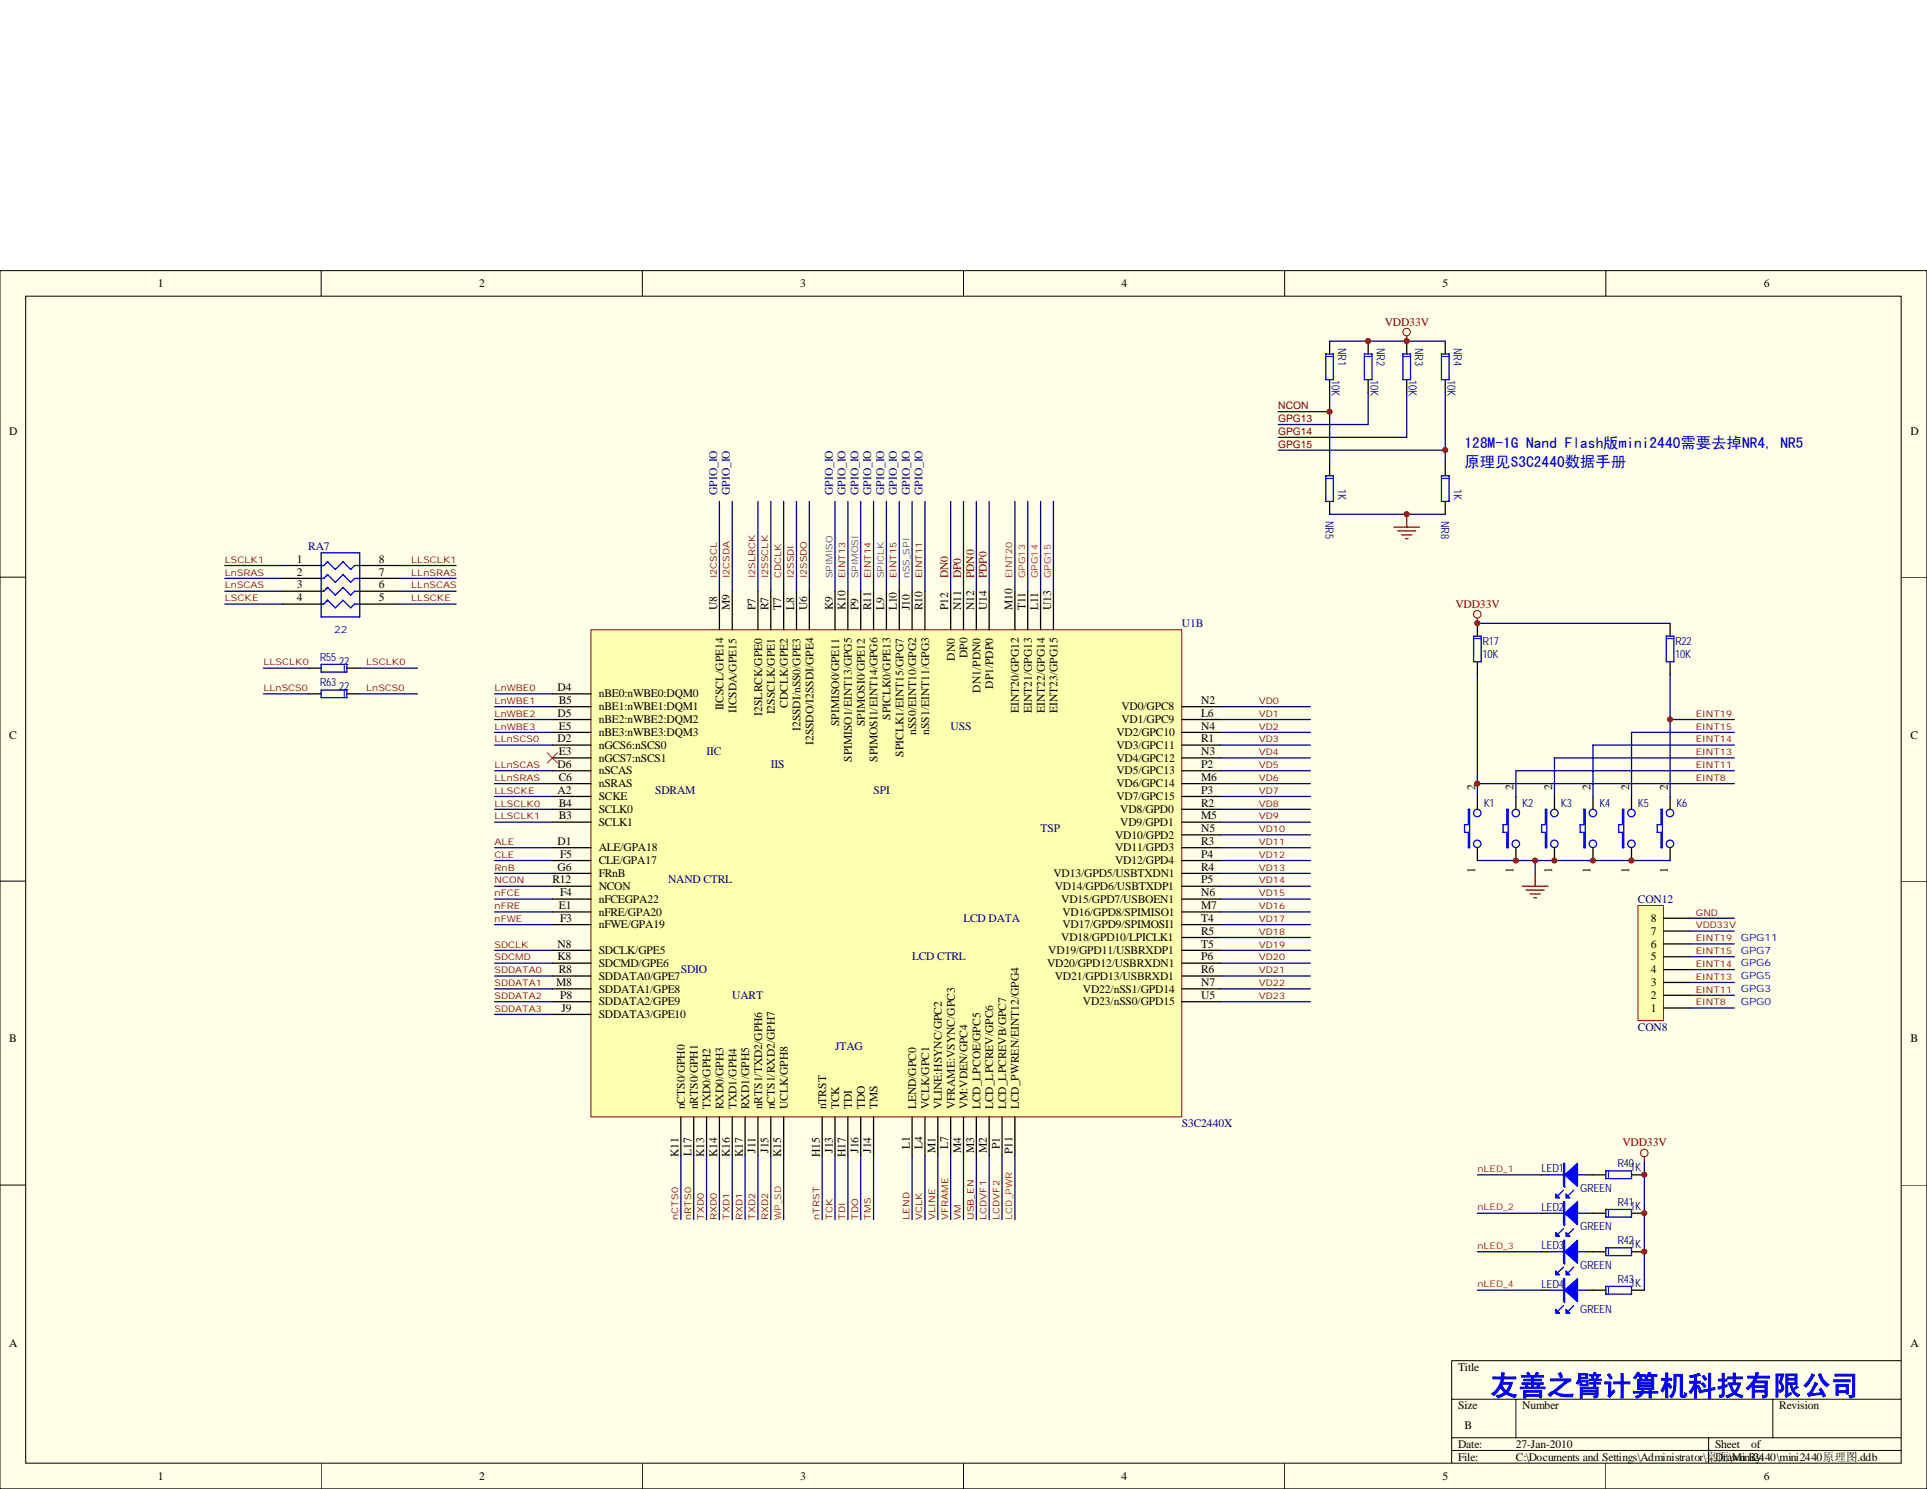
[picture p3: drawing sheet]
<svg xmlns="http://www.w3.org/2000/svg" width="279mm" height="216mm" viewBox="0 0 279 216" stroke-linecap="round" stroke-linejoin="round" font-family="sans-serif">
<path d="M0 39.2h279.4v176.7h-279.4z" fill="#ffffe8"/>
<g fill="none" stroke="#000" stroke-width=".14">
<path d="M0 39.2h279.4v176.7h-279.4zM46.6 39.2v3.7M93.1 39.2v3.7M139.7 39.2v3.7M186.3 39.2v3.7M232.8 39.2v3.7M3.7 42.9h272v169.3h-272zM0 83.7h3.7M275.7 83.7h3.7M0 127.8h3.7M275.7 127.8h3.7M0 171.8h3.7"/>
<path d="M275.7 171.8h3.7M275.7 197.3h-65.2v14.9M46.6 212.2v3.7M93.1 212.2v3.7M139.7 212.2v3.7M186.3 212.2v3.7M210.5 202.9h65.2M210.5 208.5h65.2M210.5 210.3h65.2M219.8 202.9v5.6M232.8 212.2v3.7M247.7 208.5v3.7"/>
<path d="M257 202.9v5.6"/>
</g>
<path d="M85.7 91.3h85.6v70.6h-85.6z" fill="#ffffb0"/>
<g fill="none" stroke="#800000" stroke-width=".14">
<path d="M85.7 91.3h85.6v70.6h-85.6z"/>
<circle cx="203.9" cy="48.2" r=".55"/>
<circle cx="214.2" cy="89.1" r=".55"/>
<circle cx="238.4" cy="167.2" r=".55"/>
</g>
<g fill="none" stroke="#000" stroke-width=".19">
<path d="M192.8 49.5v1.8M192.8 55.1v1.8M198.4 49.5v1.8M198.4 55.1v1.8M204 49.5v1.8M204 55.1v1.8M209.5 49.5v1.8M209.5 55.1v1.8M192.8 67.1v1.9M192.8 72.7v1.9M209.5 67.1v1.9M209.5 72.7v1.9"/>
<path d="M44.7 96.9h1.9M50.3 96.9h1.9M104.3 85.7v5.6M106.2 85.7v5.6M109.9 85.7v5.6M111.8 85.7v5.6M113.6 85.7v5.6M115.5 85.7v5.6M117.3 85.7v5.6M121.1 85.7v5.6M122.9 85.7v5.6M124.8 85.7v5.6"/>
<path d="M126.7 85.7v5.6M128.5 85.7v5.6M130.4 85.7v5.6M132.2 85.7v5.6M134.1 85.7v5.6M137.8 85.7v5.6M139.7 85.7v5.6M141.6 85.7v5.6M143.4 85.7v5.6M147.2 85.7v5.6M149 85.7v5.6M150.9 85.7v5.6"/>
<path d="M152.7 85.7v5.6M214.2 90.4v1.8M214.2 95.9v1.9M242.1 90.4v1.8M242.1 95.9v1.9M44.7 100.6h1.9M50.3 100.6h1.9M80.1 100.6h5.6M80.1 102.5h5.6M80.1 104.3h5.6M80.1 106.2h5.6M80.1 108h5.6"/>
<path d="M80.1 109.9h5.6M80.1 111.8h5.6M80.1 113.6h5.6M80.1 115.5h5.6M80.1 117.3h5.6M80.1 119.2h5.6M171.4 102.5h5.6M171.4 104.3h5.6M171.4 106.2h5.6M171.4 108h5.6M171.4 109.9h5.6M171.4 111.8h5.6"/>
<path d="M171.4 113.6h5.6M171.4 115.5h5.6M171.4 117.3h5.6M171.4 119.2h5.6M214.2 115.5v1.8M219.8 115.5v1.8M225.4 115.5v1.8M231 115.5v1.8M236.6 115.5v1.8M242.1 115.5v1.8M80.1 122.9h5.6M80.1 124.8h5.6"/>
<path d="M80.1 126.6h5.6M80.1 128.5h5.6M80.1 130.4h5.6M80.1 132.2h5.6M80.1 134.1h5.6M80.1 137.8h5.6M80.1 139.7h5.6M171.4 122.9h5.6M171.4 124.8h5.6M171.4 126.6h5.6M171.4 128.5h5.6M171.4 130.4h5.6"/>
<path d="M171.4 132.2h5.6M171.4 134.1h5.6M171.4 137.8h5.6M171.4 139.7h5.6M171.4 135.9h5.6M171.4 121.1h5.6M214.2 122.9v1.9M219.8 122.9v1.9M225.4 122.9v1.9M231 122.9v1.9M236.6 122.9v1.9M242.1 122.9v1.9"/>
<path d="M80.1 141.5h5.6M80.1 143.4h5.6M80.1 145.2h5.6M80.1 147.1h5.6M171.4 141.5h5.6M171.4 143.4h5.6M171.4 145.2h5.6M98.7 162v5.6M100.6 162v5.6M102.4 162v5.6M104.3 162v5.6M106.2 162v5.6"/>
<path d="M108 162v5.6M109.9 162v5.6M111.8 162v5.6M113.6 162v5.6M119.2 162v5.6M121.1 162v5.6M122.9 162v5.6M124.8 162v5.6M126.7 162v5.6M132.2 162v5.6M134.1 162v5.6M136 162v5.6"/>
<path d="M137.8 162v5.6M139.7 162v5.6M141.6 162v5.6M143.4 162v5.6M145.3 162v5.6M147.2 162v5.6M223.5 170.3h1M223.5 175.9h1M230 170.3h2.8M230 175.9h2.8M236.6 170.3h1.8M236.6 175.9h1.8"/>
<path d="M223.5 181.5h1M223.5 187.1h1M230 181.5h2.8M230 187.1h2.8M236.6 181.5h1.8M236.6 187.1h1.8"/>
</g>
<g fill="none" stroke="#000080" stroke-width=".19">
<path d="M185.3 59.7h7.5M192.8 56.9v10.2M192.8 49.5h16.7M198.4 56.9v4.7h-13.1M204 56.9v6.5h-18.7M209.5 56.9v10.2M104.3 72.7v13M106.2 72.7v13M109.9 72.7v13M111.8 72.7v13M113.6 72.7v13M115.5 72.7v13"/>
<path d="M117.3 72.7v13M121.1 72.7v13M122.9 72.7v13M124.8 72.7v13M126.7 72.7v13M128.5 72.7v13M130.4 72.7v13M132.2 72.7v13M134.1 72.7v13M137.8 72.7v13M139.7 72.7v13M141.6 72.7v13"/>
<path d="M143.4 72.7v13M147.2 72.7v13M149 72.7v13M150.9 72.7v13M152.7 72.7v13M185.3 65.3h24.2M192.8 74.6h16.7M38.2 96.9h6.5M52.2 96.9h8.3M214.2 97.8v17.7M214.2 90.4h27.9M242.1 97.8v17.7"/>
<path d="M38.2 100.6h6.5M52.2 100.6h8.3M71.7 102.5h8.4M71.7 104.3h8.4M71.7 106.2h8.4M71.7 108h8.4M71.7 111.8h8.4M71.7 113.6h8.4M71.7 115.5h8.4M71.7 117.3h8.4M71.7 100.6h8.4M71.7 119.2h8.4"/>
<path d="M177 102.5h13M177 104.3h13M177 106.2h13M177 108h13M177 109.9h13M177 111.8h13M177 113.6h13M177 115.5h13M177 117.3h13M177 119.2h13M214.2 113.6h37.3M219.8 111.8h31.7"/>
<path d="M236.6 106.2h14.9M242.1 104.3h9.4M251.5 108h-20.5v7.5M251.5 109.9h-26.1v5.6M71.7 122.9h8.4M71.7 124.8h8.4M71.7 126.6h8.4M71.7 128.5h8.4M71.7 130.4h8.4M71.7 137.8h8.4M71.7 139.7h8.4M71.7 134.1h8.4"/>
<path d="M71.7 132.2h8.4M177 121.1h13M177 122.9h13M177 124.8h13M177 126.6h13M177 128.5h13M177 130.4h13M177 135.9h13M177 137.8h13M177 139.7h13M177 134.1h13M177 132.2h13"/>
<path d="M214.2 124.8h27.9M222.6 124.8v1.8M71.7 141.5h8.4M71.7 143.4h8.4M71.7 145.2h8.4M71.7 147.1h8.4M177 141.5h13M177 143.4h13M177 145.2h13M98.7 167.6v9.2M100.6 167.6v9.2M102.4 167.6v9.2"/>
<path d="M104.3 167.6v9.2M106.2 167.6v9.2M108 167.6v9.2M109.9 167.6v9.2M111.8 167.6v9.2M113.6 167.6v9.2M119.2 167.6v9.2M121.1 167.6v9.2M122.9 167.6v9.2M124.8 167.6v9.2M126.7 167.6v9.2M132.2 167.6v9.2"/>
<path d="M134.1 167.6v9.2M136 167.6v9.2M137.8 167.6v9.2M139.7 167.6v9.2M141.6 167.6v9.2M143.4 167.6v9.2M145.3 167.6v9.2M147.2 167.6v9.2M214.2 170.3h9.3M214.2 175.9h9.3M238.4 168.5v18.6M214.2 181.5h9.3"/>
<path d="M214.2 187.1h9.3"/>
</g>
<g fill="none" stroke="#00f" stroke-width=".19">
<path d="M192.2 51.3h1.1v3.8h-1.1zM197.8 51.3h1.1v3.8h-1.1zM203.4 51.3h1.1v3.8h-1.1zM209 51.3h1.1v3.8h-1.1zM192.2 69h1.1v3.7h-1.1zM209 69h1.1v3.7h-1.1zM46.6 96.3h3.7v1.2h-3.7zM213.7 92.2h1.1v3.7h-1.1zM241.6 92.2h1.1v3.7h-1.1zM46.6 100.1h3.7v1.1h-3.7zM212.9 117.3h.2v5.6h-.2v-2.2h-.6v-1.1h.6zM218.5 117.3h.2v5.6h-.2v-2.2h-.6v-1.1h.6z"/>
<path d="M224.1 117.3h.2v5.6h-.2v-2.2h-.6v-1.1h.6zM229.7 117.3h.1v5.6h-.1v-2.2h-.6v-1.1h.6zM235.2 117.3h.2v5.6h-.2v-2.2h-.5v-1.1h.5zM240.8 117.3h.2v5.6h-.2v-2.2h-.5v-1.1h.5zM224.5 170.3h5.5M224.5 175.9h5.5M226.7 172.6l-.8 .7M226.7 178.2l-.8 .7M228.2 172.6l-.8 .7M228.2 178.2l-.8 .7M232.8 169.8h3.8v1.1h-3.8zM232.8 175.4h3.8v1.1h-3.8z"/>
<path d="M224.5 181.5h5.5M224.5 187.1h5.5M226.7 183.7l-.8 .8M226.7 189.3l-.8 .8M228.2 183.7l-.8 .8M228.2 189.3l-.8 .8M232.8 180.9h3.8v1.2h-3.8zM232.8 186.5h3.8v1.1h-3.8z"/>
<circle cx="214.2" cy="117.9" r=".54"/>
<circle cx="219.8" cy="117.9" r=".54"/>
<circle cx="225.4" cy="117.9" r=".54"/>
<circle cx="231" cy="117.9" r=".54"/>
<circle cx="236.5" cy="117.9" r=".54"/>
<circle cx="242.1" cy="117.9" r=".54"/>
<circle cx="214.2" cy="122.4" r=".54"/>
<circle cx="219.8" cy="122.4" r=".54"/>
<circle cx="225.4" cy="122.4" r=".54"/>
<circle cx="231" cy="122.4" r=".54"/>
<circle cx="236.5" cy="122.4" r=".54"/>
<circle cx="242.1" cy="122.4" r=".54"/>
</g>
<g fill="#00f" stroke="#00f" stroke-width=".19">
<path d="M226.9 170.3l1.8-1.6v3.3z"/>
<path d="M225.6 173.1l.5 .6h-.5z"/>
<path d="M227.1 173.1l.5 .6h-.5z"/>
<path d="M226.9 175.9l1.8-1.7v3.4z"/>
<path d="M225.6 178.7l.5 .6h-.5z"/>
<path d="M227.1 178.7l.5 .6h-.5z"/>
<path d="M226.9 181.5l1.8-1.7v3.4z"/>
<path d="M225.6 184.3l.5 .5h-.5z"/>
<path d="M227.1 184.3l.5 .5h-.5z"/>
<path d="M226.9 187.1l1.8-1.7v3.3z"/>
<path d="M225.6 189.9l.5 .5h-.5z"/>
<path d="M227.1 189.9l.5 .5h-.5z"/>
<path d="M226.7 168.7h.2v3.3h-.2z" fill-rule="evenodd"/>
<path d="M226.7 174.2h.2v3.4h-.2z" fill-rule="evenodd"/>
<path d="M226.7 179.8h.2v3.4h-.2z" fill-rule="evenodd"/>
<path d="M226.7 185.4h.2v3.3h-.2z" fill-rule="evenodd"/>
</g>
<g fill="none" stroke="#800000" stroke-width=".19">
<path d="M204 48.7v.8M202.1 76.4h3.7M202.6 77h2.7M203.2 77.6h1.5M203.8 78.1h.4M204 74.6v1.8M214.2 89.6v.8M220.7 128.5h3.8M221.3 129.1h2.6M221.8 129.6h1.5M222.4 130.2h.4M222.6 126.6v1.9"/>
<path d="M238.4 167.7v.8"/>
</g>
<g fill="none" stroke="#00f" stroke-width=".14" stroke-dasharray="1 1 1 1 1 1 1 1">
<path d="M193.3 51.7h-1.1M198.9 51.7h-1.1M204.5 51.7h-1.1M210.1 51.7h-1.1M193.3 69.4h-1.1M210.1 69.4h-1.1M49.9 97.5v-1.2M214.8 92.6h-1.1M242.7 92.6h-1.1M49.9 101.2v-1.1M233.2 169.8v1.1M233.2 175.4v1.1"/>
<path d="M233.2 180.9v1.2M233.2 186.5v1.1"/>
</g>
<path d="M79.4 109.2l1.4 1.4M80.8 109.2l-1.4 1.4" fill="none" stroke="#f00" stroke-width=".14"/>
<g fill="#800000" stroke="#800000" stroke-width=".14">
<circle cx="198.4" cy="49.5" r=".38"/>
<circle cx="203.9" cy="49.5" r=".38"/>
<circle cx="192.8" cy="59.7" r=".37"/>
<circle cx="209.5" cy="65.3" r=".37"/>
<circle cx="203.9" cy="74.6" r=".38"/>
<circle cx="231" cy="124.8" r=".37"/>
<circle cx="225.4" cy="124.8" r=".37"/>
<circle cx="219.8" cy="124.8" r=".37"/>
<circle cx="214.2" cy="90.4" r=".37"/>
<circle cx="214.2" cy="113.6" r=".38"/>
<circle cx="222.6" cy="124.8" r=".37"/>
<circle cx="236.5" cy="124.8" r=".37"/>
<circle cx="242.1" cy="104.3" r=".37"/>
</g>
<path d="M237.5 131.3h3.7v16.7h-3.7z" fill="#ffffb0"/>
<path d="M237.5 131.3h3.7v16.7h-3.7z" fill="none" stroke="#800000" stroke-width=".14"/>
<g fill="none" stroke="#000" stroke-width=".19">
<path d="M41 82h5.6M41 83.9h5.6M41 85.7h5.6M41 87.6h5.6M52.2 82h5.5M52.2 83.9h5.5M52.2 85.7h5.5M52.2 87.6h5.5M241.2 138.7h3.7M241.2 136.9h3.7M241.2 135h3.7M241.2 133.1h3.7"/>
<path d="M241.2 146.2h3.7M241.2 144.3h3.7M241.2 142.5h3.7M241.2 140.6h3.7"/>
</g>
<g fill="none" stroke="#000080" stroke-width=".19">
<path d="M32.6 82h8.4M32.6 83.9h8.4M32.6 85.7h8.4M32.6 87.6h8.4M57.7 82h8.4M57.7 83.9h8.4M57.7 85.7h8.4M57.7 87.6h8.4M219.8 111.8v3.7M236.6 106.2v9.3M244.9 138.7h6.6M244.9 136.9h6.6"/>
<path d="M244.9 135h6.6M244.9 133.1h6.6M244.9 146.2h6.6M244.9 144.3h6.6M244.9 142.5h6.6M244.9 140.6h6.6"/>
</g>
<g fill="#800000" stroke="#800000" stroke-width=".14">
<circle cx="238.4" cy="170.3" r=".37"/>
<circle cx="238.4" cy="175.9" r=".37"/>
<circle cx="238.4" cy="181.5" r=".37"/>
</g>
<path d="M46.6 82h.3l.6-.6 1.1 1.2 1.1-1.2 1.1 1.2 .6-.6h.8M46.6 83.9h.3l.6-.6 1.1 1.1 1.1-1.1 1.1 1.1 .6-.5h.8M46.6 85.7h.3l.6-.5 1.1 1.1 1.1-1.1 1.1 1.1 .6-.6h.8M46.6 80.2h5.6v9.3h-5.6zM47.5 87l-.2 .2M47.5 87l-.6 .6h-.3M47.5 87l1.1 1.1 1.1-1.1 1.1 1.1 .6-.5h.8" fill="none" stroke="#00f" stroke-width=".19"/>
<text font-size="4.1" fill="#00f" x="216.1" y="202.3">友善之臂计算机科技有限公司</text>
<g font-size="2.2" fill="#00f">
<text x="212.3" y="65">128M-1G Nand Flash版mini2440需要去掉NR4, NR5</text>
<text x="212.3" y="67.8">原理见S3C2440数据手册</text>
</g>
<g font-size="1.7">
<text x="22.9" y="41.6">1</text>
<text x="69.5" y="41.6">2</text>
<text x="116" y="41.6">3</text>
<text x="162.6" y="41.6">4</text>
<text x="209.2" y="41.6">5</text>
<text x="255.7" y="41.6">6</text>
<text x="1.3" y="63">D</text>
<text x="277" y="63">D</text>
<text x="43" y="81.6">1</text>
<text x="43" y="83.5">2</text>
<text x="54.9" y="81.6">8</text>
<text x="54.9" y="83.5">7</text>
<text x="43" y="85.3">3</text>
<text x="43" y="87.2">4</text>
<text x="54.9" y="85.3">6</text>
<text x="54.9" y="87.2">5</text>
<text x="104" y="88.5" transform="rotate(-90 104 88.5)">U8</text>
<text x="105.8" y="88.5" transform="rotate(-90 105.8 88.5)">M9</text>
<text x="109.6" y="88.5" transform="rotate(-90 109.6 88.5)">P7</text>
<text x="111.4" y="88.5" transform="rotate(-90 111.4 88.5)">R7</text>
<text x="113.3" y="88.5" transform="rotate(-90 113.3 88.5)">T7</text>
<text x="115.1" y="88.5" transform="rotate(-90 115.1 88.5)">L8</text>
<text x="117" y="88.5" transform="rotate(-90 117 88.5)">U6</text>
<text x="120.7" y="88.5" transform="rotate(-90 120.7 88.5)">K9</text>
<text x="122.6" y="88.5" transform="rotate(-90 122.6 88.5)">K10</text>
<text x="124.5" y="88.5" transform="rotate(-90 124.5 88.5)">P9</text>
<text x="126.3" y="88.5" transform="rotate(-90 126.3 88.5)">R11</text>
<text x="128.2" y="88.5" transform="rotate(-90 128.2 88.5)">L9</text>
<text x="130" y="88.5" transform="rotate(-90 130 88.5)">L10</text>
<text x="131.9" y="88.5" transform="rotate(-90 131.9 88.5)">J10</text>
<text x="133.8" y="88.5" transform="rotate(-90 133.8 88.5)">R10</text>
<text x="137.5" y="88.5" transform="rotate(-90 137.5 88.5)">P12</text>
<text x="139.4" y="88.5" transform="rotate(-90 139.4 88.5)">N11</text>
<text x="141.2" y="88.5" transform="rotate(-90 141.2 88.5)">N12</text>
<text x="143.1" y="88.5" transform="rotate(-90 143.1 88.5)">U14</text>
<text x="146.8" y="88.5" transform="rotate(-90 146.8 88.5)">M10</text>
<text x="148.7" y="88.5" transform="rotate(-90 148.7 88.5)">T11</text>
<text x="150.5" y="88.5" transform="rotate(-90 150.5 88.5)">L11</text>
<text x="152.4" y="88.5" transform="rotate(-90 152.4 88.5)">U13</text>
<text x="138.4" y="95.8" transform="rotate(-90 138.4 95.8)">DN0</text>
<text x="140.3" y="95.4" transform="rotate(-90 140.3 95.4)">DP0</text>
<text x="80.8" y="100.2">D4</text>
<text x="86.8" y="101.1">nBE0:nWBE0:DQM0</text>
<text x="142.2" y="100.4" transform="rotate(-90 142.2 100.4)">DN1/PDN0</text>
<text x="144" y="99.9" transform="rotate(-90 144 99.9)">DP1/PDP0</text>
<text x="1.3" y="107.1">C</text>
<text x="80.8" y="103.9">D5</text>
<text x="80.8" y="107.7">D2</text>
<text x="81" y="102.1">B5</text>
<text x="81" y="105.8">E5</text>
<text x="86.8" y="103">nBE1:nWBE1:DQM1</text>
<text x="86.8" y="104.9">nBE2:nWBE2:DQM2</text>
<text x="86.8" y="106.7">nBE3:nWBE3:DQM3</text>
<text x="104.9" y="103" transform="rotate(-90 104.9 103)">IICSCL/GPE14</text>
<text x="106.8" y="103.4" transform="rotate(-90 106.8 103.4)">IICSDA/GPE15</text>
<text x="110.5" y="103.8" transform="rotate(-90 110.5 103.8)">I2SLRCK/GPE0</text>
<text x="112.4" y="103.6" transform="rotate(-90 112.4 103.6)">I2SSCLK/GPE1</text>
<text x="114.2" y="102.7" transform="rotate(-90 114.2 102.7)">CDCLK/GPE2</text>
<text x="116.1" y="106" transform="rotate(-90 116.1 106)">I2SSDI/nSS0/GPE3</text>
<text x="121.7" y="105.3" transform="rotate(-90 121.7 105.3)">SPIMISO0/GPE11</text>
<text x="125.4" y="105.3" transform="rotate(-90 125.4 105.3)">SPIMOSI0/GPE12</text>
<text x="129.1" y="104.3" transform="rotate(-90 129.1 104.3)">SPICLK0/GPE13</text>
<text x="132.8" y="106.6" transform="rotate(-90 132.8 106.6)">nSS0/EINT10/GPG2</text>
<text x="134.7" y="106.6" transform="rotate(-90 134.7 106.6)">nSS1/EINT11/GPG3</text>
<text x="147.7" y="103.4" transform="rotate(-90 147.7 103.4)">EINT20/GPG12</text>
<text x="149.6" y="103.4" transform="rotate(-90 149.6 103.4)">EINT21/GPG13</text>
<text x="151.5" y="103.4" transform="rotate(-90 151.5 103.4)">EINT22/GPG14</text>
<text x="153.3" y="103.4" transform="rotate(-90 153.3 103.4)">EINT23/GPG15</text>
<text x="161.9" y="106.7">VD2/GPC10</text>
<text x="162.6" y="104.9">VD1/GPC9</text>
<text x="162.6" y="103">VD0/GPC8</text>
<text x="174.2" y="107.7">R1</text>
<text x="174.2" y="105.8">N4</text>
<text x="174.2" y="103.9">L6</text>
<text x="174.2" y="102.1">N2</text>
<text x="277" y="107.1">C</text>
<text x="80.8" y="111.4">D6</text>
<text x="81" y="109.5">E3</text>
<text x="81" y="113.2">C6</text>
<text x="86.8" y="108.6">nGCS6:nSCS0</text>
<text x="86.8" y="110.4">nGCS7:nSCS1</text>
<text x="86.8" y="112.3">nSCAS</text>
<text x="117.9" y="108" transform="rotate(-90 117.9 108)">I2SSDO/I2SSDI/GPE4</text>
<text x="123.5" y="110.5" transform="rotate(-90 123.5 110.5)">SPIMISO1/EINT13/GPG5</text>
<text x="127.3" y="110.5" transform="rotate(-90 127.3 110.5)">SPIMOSI1/EINT14/GPG6</text>
<text x="131" y="109.7" transform="rotate(-90 131 109.7)">SPICLK1/EINT15/GPG7</text>
<text x="161.9" y="112.3">VD5/GPC13</text>
<text x="161.9" y="110.4">VD4/GPC12</text>
<text x="161.9" y="108.6">VD3/GPC11</text>
<text x="174.2" y="113.2">M6</text>
<text x="174.2" y="111.4">P2</text>
<text x="174.2" y="109.5">N3</text>
<text x="80.8" y="115.1">A2</text>
<text x="81" y="116.9">B4</text>
<text x="81" y="118.8">B3</text>
<text x="86.8" y="114.2">nSRAS</text>
<text x="86.8" y="116">SCKE</text>
<text x="86.8" y="117.9">SCLK0</text>
<text x="86.8" y="119.7">SCLK1</text>
<text x="161.9" y="116">VD7/GPC15</text>
<text x="161.9" y="114.2">VD6/GPC14</text>
<text x="162.4" y="119.7">VD9/GPD1</text>
<text x="162.4" y="117.9">VD8/GPD0</text>
<text x="174.2" y="115.1">P3</text>
<text x="174.2" y="118.8">M5</text>
<text x="174.2" y="116.9">R2</text>
<text x="213.9" y="114.6" transform="rotate(-90 213.9 114.6)">2</text>
<text x="219.5" y="114.6" transform="rotate(-90 219.5 114.6)">2</text>
<text x="225" y="114.6" transform="rotate(-90 225 114.6)">2</text>
<text x="230.6" y="114.6" transform="rotate(-90 230.6 114.6)">2</text>
<text x="236.2" y="114.6" transform="rotate(-90 236.2 114.6)">2</text>
<text x="241.8" y="114.6" transform="rotate(-90 241.8 114.6)">2</text>
<text x="80.8" y="122.5">D1</text>
<text x="81.2" y="124.4">F5</text>
<text x="86.8" y="123.4">ALE/GPA18</text>
<text x="86.8" y="125.3">CLE/GPA17</text>
<text x="161.7" y="125.3">VD12/GPD4</text>
<text x="161.7" y="123.4">VD11/GPD3</text>
<text x="161.7" y="121.6">VD10/GPD2</text>
<text x="174.2" y="124.4">P4</text>
<text x="174.2" y="122.5">R3</text>
<text x="174.2" y="120.7">N5</text>
<text x="80.1" y="128.1">R12</text>
<text x="80.8" y="126.2">G6</text>
<text x="81" y="131.8">E1</text>
<text x="81.2" y="130">F4</text>
<text x="86.8" y="127.2">FRnB</text>
<text x="86.8" y="129">NCON</text>
<text x="86.8" y="130.9">nFCEGPA22</text>
<text x="152.7" y="127.2">VD13/GPD5/USBTXDN1</text>
<text x="152.9" y="129">VD14/GPD6/USBTXDP1</text>
<text x="153.9" y="130.9">VD15/GPD7/USBOEN1</text>
<text x="174.2" y="130">N6</text>
<text x="174.2" y="126.2">R4</text>
<text x="174.2" y="131.8">M7</text>
<text x="174.2" y="128.1">P5</text>
<text x="213.9" y="126.6" transform="rotate(-90 213.9 126.6)">1</text>
<text x="219.5" y="126.6" transform="rotate(-90 219.5 126.6)">1</text>
<text x="225" y="126.6" transform="rotate(-90 225 126.6)">1</text>
<text x="230.6" y="126.6" transform="rotate(-90 230.6 126.6)">1</text>
<text x="236.2" y="126.6" transform="rotate(-90 236.2 126.6)">1</text>
<text x="241.8" y="126.6" transform="rotate(-90 241.8 126.6)">1</text>
<text x="80.8" y="137.4">N8</text>
<text x="81.2" y="133.7">F3</text>
<text x="86.8" y="132.8">nFRE/GPA20</text>
<text x="86.8" y="134.6">nFWE/GPA19</text>
<text x="153.9" y="136.5">VD18/GPD10/LPICLK1</text>
<text x="154.1" y="134.6">VD17/GPD9/SPIMOSI1</text>
<text x="154.1" y="132.8">VD16/GPD8/SPIMISO1</text>
<text x="174.2" y="135.5">R5</text>
<text x="174.2" y="137.4">T5</text>
<text x="174.2" y="133.7">T4</text>
<text x="239.4" y="137.4">6</text>
<text x="239.4" y="135.5">7</text>
<text x="239.4" y="133.7">8</text>
<text x="80.6" y="143">M8</text>
<text x="80.8" y="139.3">K8</text>
<text x="81" y="141.1">R8</text>
<text x="86.8" y="138.3">SDCLK/GPE5</text>
<text x="86.8" y="140.2">SDCMD/GPE6</text>
<text x="86.8" y="142">SDDATA0/GPE7</text>
<text x="86.8" y="143.9">SDDATA1/GPE8</text>
<text x="151.8" y="140.2">VD20/GPD12/USBRXDN1</text>
<text x="152" y="138.3">VD19/GPD11/USBRXDP1</text>
<text x="152.9" y="142">VD21/GPD13/USBRXD1</text>
<text x="157" y="143.9">VD22/nSS1/GPD14</text>
<text x="174.2" y="139.3">P6</text>
<text x="174.2" y="141.1">R6</text>
<text x="174.2" y="143">N7</text>
<text x="239.4" y="143">3</text>
<text x="239.4" y="141.1">4</text>
<text x="239.4" y="139.3">5</text>
<text x="81.2" y="144.8">P8</text>
<text x="81.4" y="146.7">J9</text>
<text x="86.8" y="145.8">SDDATA2/GPE9</text>
<text x="86.8" y="147.6">SDDATA3/GPE10</text>
<text x="157" y="145.8">VD23/nSS0/GPD15</text>
<text x="174.2" y="144.8">U5</text>
<text x="239.4" y="146.7">1</text>
<text x="239.4" y="144.8">2</text>
<text x="1.3" y="151.2">B</text>
<text x="277" y="151.2">B</text>
<text x="99.3" y="160.9" transform="rotate(-90 99.3 160.9)">nCTS0/GPH0</text>
<text x="101.2" y="160.9" transform="rotate(-90 101.2 160.9)">nRTS0/GPH1</text>
<text x="103" y="160.9" transform="rotate(-90 103 160.9)">TXD0/GPH2</text>
<text x="104.9" y="160.9" transform="rotate(-90 104.9 160.9)">RXD0/GPH3</text>
<text x="106.8" y="160.9" transform="rotate(-90 106.8 160.9)">TXD1/GPH4</text>
<text x="108.6" y="160.9" transform="rotate(-90 108.6 160.9)">RXD1/GPH5</text>
<text x="110.5" y="160.9" transform="rotate(-90 110.5 160.9)">nRTS1/TXD2/GPH6</text>
<text x="112.4" y="160.9" transform="rotate(-90 112.4 160.9)">nCTS1/RXD2/GPH7</text>
<text x="114.2" y="160.9" transform="rotate(-90 114.2 160.9)">UCLK/GPH8</text>
<text x="119.8" y="160.9" transform="rotate(-90 119.8 160.9)">nTRST</text>
<text x="121.7" y="160.9" transform="rotate(-90 121.7 160.9)">TCK</text>
<text x="123.5" y="160.9" transform="rotate(-90 123.5 160.9)">TDI</text>
<text x="125.4" y="160.9" transform="rotate(-90 125.4 160.9)">TDO</text>
<text x="127.3" y="160.9" transform="rotate(-90 127.3 160.9)">TMS</text>
<text x="132.8" y="160.9" transform="rotate(-90 132.8 160.9)">LEND/GPC0</text>
<text x="134.7" y="160.9" transform="rotate(-90 134.7 160.9)">VCLK/GPC1</text>
<text x="136.6" y="160.9" transform="rotate(-90 136.6 160.9)">VLINE:HSYNC/GPC2</text>
<text x="138.4" y="160.9" transform="rotate(-90 138.4 160.9)">VFRAME:VSYNC/GPC3</text>
<text x="140.3" y="160.9" transform="rotate(-90 140.3 160.9)">VM:VDEN/GPC4</text>
<text x="142.2" y="160.9" transform="rotate(-90 142.2 160.9)">LCD_LPCOE/GPC5</text>
<text x="144" y="160.9" transform="rotate(-90 144 160.9)">LCD_LPCREV/GPC6</text>
<text x="145.9" y="160.9" transform="rotate(-90 145.9 160.9)">LCD_LPCREVB/GPC7</text>
<text x="147.7" y="160.9" transform="rotate(-90 147.7 160.9)">LCD_PWREN/EINT12/GPG4</text>
<text x="98.4" y="167.7" transform="rotate(-90 98.4 167.7)">K11</text>
<text x="100.2" y="167.6" transform="rotate(-90 100.2 167.6)">L17</text>
<text x="102.1" y="167.7" transform="rotate(-90 102.1 167.7)">K13</text>
<text x="104" y="167.7" transform="rotate(-90 104 167.7)">K14</text>
<text x="105.8" y="167.7" transform="rotate(-90 105.8 167.7)">K16</text>
<text x="107.7" y="167.7" transform="rotate(-90 107.7 167.7)">K17</text>
<text x="109.6" y="167.2" transform="rotate(-90 109.6 167.2)">J11</text>
<text x="111.4" y="167.2" transform="rotate(-90 111.4 167.2)">J15</text>
<text x="113.3" y="167.7" transform="rotate(-90 113.3 167.7)">K15</text>
<text x="118.9" y="167.7" transform="rotate(-90 118.9 167.7)">H15</text>
<text x="120.7" y="167.2" transform="rotate(-90 120.7 167.2)">J13</text>
<text x="122.6" y="167.7" transform="rotate(-90 122.6 167.7)">H17</text>
<text x="124.5" y="167.2" transform="rotate(-90 124.5 167.2)">J16</text>
<text x="126.3" y="167.2" transform="rotate(-90 126.3 167.2)">J14</text>
<text x="131.9" y="166.6" transform="rotate(-90 131.9 166.6)">L1</text>
<text x="133.8" y="166.6" transform="rotate(-90 133.8 166.6)">L4</text>
<text x="135.6" y="167.2" transform="rotate(-90 135.6 167.2)">M1</text>
<text x="137.5" y="166.6" transform="rotate(-90 137.5 166.6)">L7</text>
<text x="139.4" y="167.2" transform="rotate(-90 139.4 167.2)">M4</text>
<text x="141.2" y="167.2" transform="rotate(-90 141.2 167.2)">M3</text>
<text x="143.1" y="167.2" transform="rotate(-90 143.1 167.2)">M2</text>
<text x="144.9" y="166.6" transform="rotate(-90 144.9 166.6)">P1</text>
<text x="146.8" y="167.4" transform="rotate(-90 146.8 167.4)">P11</text>
<text x="1.3" y="195.2">A</text>
<text x="277" y="195.2">A</text>
<text x="211.4" y="198.8">Title</text>
<text x="211.4" y="204.3">Size</text>
<text x="211.4" y="209.9">Date:</text>
<text x="212.3" y="207.1">B</text>
<text x="219.8" y="209.9">27-Jan-2010</text>
<text x="220.7" y="204.3">Number</text>
<text x="248.7" y="209.9">Sheet</text>
<text x="253.9" y="209.9">of</text>
<text x="258" y="204.3">Revision</text>
<text x="22.9" y="214.6">1</text>
<text x="69.5" y="214.6">2</text>
<text x="116" y="214.6">3</text>
<text x="162.6" y="214.6">4</text>
<text x="209.2" y="214.6">5</text>
<text x="211.4" y="211.8">File:</text>
<text x="219.8" y="211.8">C:\Documents and Settings\Administrator\桌面\Mini2440\mini2440原理图.ddb</text>
<text x="248.7" y="211.8">Drawn By:</text>
<text x="255.7" y="214.6">6</text>
</g>
<g font-size="1.7" fill="#800000">
<text x="200.8" y="47.2">VDD33V</text>
<text x="137.5" y="83.9" transform="rotate(-90 137.5 83.9)">DN0</text>
<text x="139.4" y="83.9" transform="rotate(-90 139.4 83.9)">DP0</text>
<text x="141.2" y="83.9" transform="rotate(-90 141.2 83.9)">PDN0</text>
<text x="143.1" y="83.9" transform="rotate(-90 143.1 83.9)">PDP0</text>
<text x="211" y="88.1">VDD33V</text>
<text x="235.2" y="166.2">VDD33V</text>
</g>
<g font-size="1.7" fill="#000080">
<text x="104" y="71.8" transform="rotate(-90 104 71.8)">GPIO_IO</text>
<text x="105.8" y="71.8" transform="rotate(-90 105.8 71.8)">GPIO_IO</text>
<text x="120.7" y="71.8" transform="rotate(-90 120.7 71.8)">GPIO_IO</text>
<text x="122.6" y="71.8" transform="rotate(-90 122.6 71.8)">GPIO_IO</text>
<text x="124.5" y="71.8" transform="rotate(-90 124.5 71.8)">GPIO_IO</text>
<text x="126.3" y="71.8" transform="rotate(-90 126.3 71.8)">GPIO_IO</text>
<text x="128.2" y="71.8" transform="rotate(-90 128.2 71.8)">GPIO_IO</text>
<text x="130" y="71.8" transform="rotate(-90 130 71.8)">GPIO_IO</text>
<text x="131.9" y="71.8" transform="rotate(-90 131.9 71.8)">GPIO_IO</text>
<text x="133.8" y="71.8" transform="rotate(-90 133.8 71.8)">GPIO_IO</text>
<text x="44.7" y="79.8">RA7</text>
<text x="171.4" y="90.9">U1B</text>
<text x="137.8" y="105.8">USS</text>
<text x="102.4" y="109.5">IIC</text>
<text x="111.8" y="111.4">IIS</text>
<text x="95" y="115.1">SDRAM</text>
<text x="126.7" y="115.1">SPI</text>
<text x="150.9" y="120.7">TSP</text>
<text x="96.9" y="128.1">NAND CTRL</text>
<text x="237.5" y="130.9">CON12</text>
<text x="139.7" y="133.7">LCD DATA</text>
<text x="98.7" y="141.1">SDIO</text>
<text x="132.2" y="139.3">LCD CTRL</text>
<text x="106.2" y="144.8">UART</text>
<text x="237.5" y="149.5">CON8</text>
<text x="121.1" y="152.3">JTAG</text>
<text x="171.4" y="163.4">S3C2440X</text>
</g>
<g font-size="1.6" fill="#000080">
<text x="194" y="50.4" transform="rotate(90 194 50.4)">NR1</text>
<text x="199.6" y="50.4" transform="rotate(90 199.6 50.4)">NR2</text>
<text x="205.2" y="50.4" transform="rotate(90 205.2 50.4)">NR3</text>
<text x="210.8" y="50.4" transform="rotate(90 210.8 50.4)">NR4</text>
<text x="193.1" y="55.1" transform="rotate(90 193.1 55.1)">10K</text>
<text x="198.7" y="55.1" transform="rotate(90 198.7 55.1)">10K</text>
<text x="204.3" y="55.1" transform="rotate(90 204.3 55.1)">10K</text>
<text x="209.9" y="55.1" transform="rotate(90 209.9 55.1)">10K</text>
<text x="194" y="70.8" transform="rotate(90 194 70.8)">1K</text>
<text x="210.8" y="70.8" transform="rotate(90 210.8 70.8)">1K</text>
<text x="192.2" y="75.5" transform="rotate(90 192.2 75.5)">NR5</text>
<text x="208.9" y="75.5" transform="rotate(90 208.9 75.5)">NR8</text>
<text x="46.4" y="95.8">R55</text>
<text x="214.9" y="93.6">R17</text>
<text x="214.9" y="95.4">10K</text>
<text x="242.9" y="93.6">R22</text>
<text x="242.9" y="95.4">10K</text>
<text x="46.4" y="99.5">R63</text>
<text x="49.2" y="96.4">22</text>
<text x="49.2" y="100.1">22</text>
<text x="215.1" y="117">K1</text>
<text x="220.7" y="117">K2</text>
<text x="226.3" y="117">K3</text>
<text x="231.9" y="117">K4</text>
<text x="237.5" y="117">K5</text>
<text x="243.1" y="117">K6</text>
<text x="223.5" y="170">LED1</text>
<text x="229.1" y="172.8">GREEN</text>
<text x="234.5" y="169.2">R40</text>
<text x="236.4" y="169.8">1K</text>
<text x="223.5" y="175.6">LED2</text>
<text x="229.1" y="178.4">GREEN</text>
<text x="234.5" y="174.8">R41</text>
<text x="236.4" y="175.4">1K</text>
<text x="223.5" y="181.1">LED3</text>
<text x="229.1" y="183.9">GREEN</text>
<text x="234.5" y="180.4">R42</text>
<text x="234.5" y="186">R43</text>
<text x="236.4" y="181">1K</text>
<text x="223.5" y="186.7">LED4</text>
<text x="229.1" y="190.4">GREEN</text>
<text x="236.4" y="186.5">1K</text>
</g>
<g font-size="1.5" fill="#800000">
<text x="185.3" y="59.4">NCON</text>
<text x="185.3" y="61.2">GPG13</text>
<text x="185.3" y="63.1">GPG14</text>
<text x="185.3" y="64.9">GPG15</text>
</g>
<g font-size="1.5" fill="#00f">
<text x="48.4" y="91.8">22</text>
<text x="252.4" y="136.4">GPG11</text>
<text x="252.4" y="143.8">GPG3</text>
<text x="252.4" y="142">GPG5</text>
<text x="252.4" y="140.1">GPG6</text>
<text x="252.4" y="138.3">GPG7</text>
<text x="252.4" y="145.7">GPG0</text>
</g>
<g font-size="1.3" fill="#800000">
<text x="32.6" y="83.5">LnSRAS</text>
<text x="32.6" y="81.6">LSCLK1</text>
<text x="59.6" y="83.5">LLnSRAS</text>
<text x="59.6" y="81.6">LLSCLK1</text>
<text x="103.9" y="83.9" transform="rotate(-90 103.9 83.9)">I2CSCL</text>
<text x="105.8" y="83.9" transform="rotate(-90 105.8 83.9)">I2CSDA</text>
<text x="109.5" y="83.9" transform="rotate(-90 109.5 83.9)">I2SLRCK</text>
<text x="111.4" y="83.9" transform="rotate(-90 111.4 83.9)">I2SSCLK</text>
<text x="113.2" y="83.9" transform="rotate(-90 113.2 83.9)">CDCLK</text>
<text x="115.1" y="83.9" transform="rotate(-90 115.1 83.9)">I2SSDI</text>
<text x="117" y="83.9" transform="rotate(-90 117 83.9)">I2SSDO</text>
<text x="122.6" y="83.9" transform="rotate(-90 122.6 83.9)">EINT13</text>
<text x="126.3" y="83.9" transform="rotate(-90 126.3 83.9)">EINT14</text>
<text x="130" y="83.9" transform="rotate(-90 130 83.9)">EINT15</text>
<text x="133.7" y="83.9" transform="rotate(-90 133.7 83.9)">EINT11</text>
<text x="32.6" y="85.3">LnSCAS</text>
<text x="32.6" y="87.2">LSCKE</text>
<text x="59.6" y="85.3">LLnSCAS</text>
<text x="59.6" y="87.2">LLSCKE</text>
<text x="38.2" y="96.5">LLSCLK0</text>
<text x="38.2" y="100.2">LLnSCS0</text>
<text x="53.1" y="96.5">LSCLK0</text>
<text x="53.1" y="100.2">LnSCS0</text>
<text x="71.7" y="100.2">LnWBE0</text>
<text x="71.7" y="107.7">LLnSCS0</text>
<text x="71.7" y="102.1">LnWBE1</text>
<text x="71.7" y="103.9">LnWBE2</text>
<text x="71.7" y="105.8">LnWBE3</text>
<text x="182.5" y="102.1">VD0</text>
<text x="182.5" y="103.9">VD1</text>
<text x="182.5" y="105.8">VD2</text>
<text x="182.5" y="107.7">VD3</text>
<text x="245.9" y="103.9">EINT19</text>
<text x="245.9" y="105.8">EINT15</text>
<text x="245.9" y="107.7">EINT14</text>
<text x="71.7" y="111.4">LLnSCAS</text>
<text x="71.7" y="113.2">LLnSRAS</text>
<text x="182.5" y="109.5">VD4</text>
<text x="182.5" y="111.4">VD5</text>
<text x="182.5" y="113.2">VD6</text>
<text x="245.9" y="113.2">EINT8</text>
<text x="245.9" y="109.5">EINT13</text>
<text x="245.9" y="111.4">EINT11</text>
<text x="71.7" y="115.1">LLSCKE</text>
<text x="71.7" y="116.9">LLSCLK0</text>
<text x="71.7" y="118.8">LLSCLK1</text>
<text x="182.5" y="115.1">VD7</text>
<text x="182.5" y="116.9">VD8</text>
<text x="182.5" y="118.8">VD9</text>
<text x="71.7" y="122.5">ALE</text>
<text x="71.7" y="124.4">CLE</text>
<text x="182.5" y="120.7">VD10</text>
<text x="182.5" y="122.5">VD11</text>
<text x="182.5" y="124.4">VD12</text>
<text x="71.7" y="126.2">RnB</text>
<text x="71.7" y="128.1">NCON</text>
<text x="71.7" y="130">nFCE</text>
<text x="71.7" y="131.8">nFRE</text>
<text x="182.5" y="126.2">VD13</text>
<text x="182.5" y="128.1">VD14</text>
<text x="182.5" y="130">VD15</text>
<text x="182.5" y="131.8">VD16</text>
<text x="71.7" y="137.4">SDCLK</text>
<text x="71.7" y="133.7">nFWE</text>
<text x="182.5" y="133.7">VD17</text>
<text x="182.5" y="135.5">VD18</text>
<text x="182.5" y="137.4">VD19</text>
<text x="245.9" y="136.5">EINT19</text>
<text x="245.9" y="132.8">GND</text>
<text x="245.9" y="134.6">VDD33V</text>
<text x="71.7" y="139.3">SDCMD</text>
<text x="71.7" y="141.1">SDDATA0</text>
<text x="71.7" y="143">SDDATA1</text>
<text x="182.5" y="139.3">VD20</text>
<text x="182.5" y="141.1">VD21</text>
<text x="182.5" y="143">VD22</text>
<text x="245.9" y="143.9">EINT11</text>
<text x="245.9" y="142">EINT13</text>
<text x="245.9" y="140.2">EINT14</text>
<text x="245.9" y="138.3">EINT15</text>
<text x="71.7" y="144.8">SDDATA2</text>
<text x="71.7" y="146.7">SDDATA3</text>
<text x="182.5" y="144.8">VD23</text>
<text x="245.9" y="145.8">EINT8</text>
<text x="98.3" y="176.8" transform="rotate(-90 98.3 176.8)">nCTS0</text>
<text x="100.2" y="176.8" transform="rotate(-90 100.2 176.8)">nRTS0</text>
<text x="102.1" y="176.8" transform="rotate(-90 102.1 176.8)">TXD0</text>
<text x="103.9" y="176.8" transform="rotate(-90 103.9 176.8)">RXD0</text>
<text x="105.8" y="176.8" transform="rotate(-90 105.8 176.8)">TXD1</text>
<text x="107.7" y="176.8" transform="rotate(-90 107.7 176.8)">RXD1</text>
<text x="109.5" y="176.8" transform="rotate(-90 109.5 176.8)">TXD2</text>
<text x="111.4" y="176.8" transform="rotate(-90 111.4 176.8)">RXD2</text>
<text x="118.8" y="176.8" transform="rotate(-90 118.8 176.8)">nTRST</text>
<text x="120.7" y="176.8" transform="rotate(-90 120.7 176.8)">TCK</text>
<text x="122.6" y="176.8" transform="rotate(-90 122.6 176.8)">TDI</text>
<text x="124.4" y="176.8" transform="rotate(-90 124.4 176.8)">TDO</text>
<text x="126.3" y="176.8" transform="rotate(-90 126.3 176.8)">TMS</text>
<text x="131.9" y="176.8" transform="rotate(-90 131.9 176.8)">LEND</text>
<text x="133.7" y="176.8" transform="rotate(-90 133.7 176.8)">VCLK</text>
<text x="135.6" y="176.8" transform="rotate(-90 135.6 176.8)">VLINE</text>
<text x="137.5" y="176.8" transform="rotate(-90 137.5 176.8)">VFRAME</text>
<text x="139.3" y="176.8" transform="rotate(-90 139.3 176.8)">VM</text>
<text x="141.2" y="176.8" transform="rotate(-90 141.2 176.8)">USB_EN</text>
<text x="143" y="176.8" transform="rotate(-90 143 176.8)">LCDVF1</text>
<text x="144.9" y="176.8" transform="rotate(-90 144.9 176.8)">LCDVF2</text>
</g>
<g font-size="1.3" fill="#800080">
<text x="120.7" y="83.9" transform="rotate(-90 120.7 83.9)">SPIMISO</text>
<text x="124.4" y="83.9" transform="rotate(-90 124.4 83.9)">SPIMOSI</text>
<text x="128.1" y="83.9" transform="rotate(-90 128.1 83.9)">SPICLK</text>
<text x="131.9" y="83.9" transform="rotate(-90 131.9 83.9)">nSS_SPI</text>
</g>
<g font-size="1.3" fill="#f00">
<text x="146.8" y="83.9" transform="rotate(-90 146.8 83.9)">EINT20</text>
<text x="148.6" y="83.9" transform="rotate(-90 148.6 83.9)">GPG13</text>
<text x="150.5" y="83.9" transform="rotate(-90 150.5 83.9)">GPG14</text>
<text x="152.4" y="83.9" transform="rotate(-90 152.4 83.9)">GPG15</text>
<text x="214.2" y="169.9">nLED_1</text>
<text x="113.2" y="176.8" transform="rotate(-90 113.2 176.8)">WP_SD</text>
<text x="146.8" y="176.8" transform="rotate(-90 146.8 176.8)">LCD_PWR</text>
<text x="214.2" y="175.5">nLED_2</text>
<text x="214.2" y="181.1">nLED_3</text>
<text x="214.2" y="186.7">nLED_4</text>
</g>
</svg>
